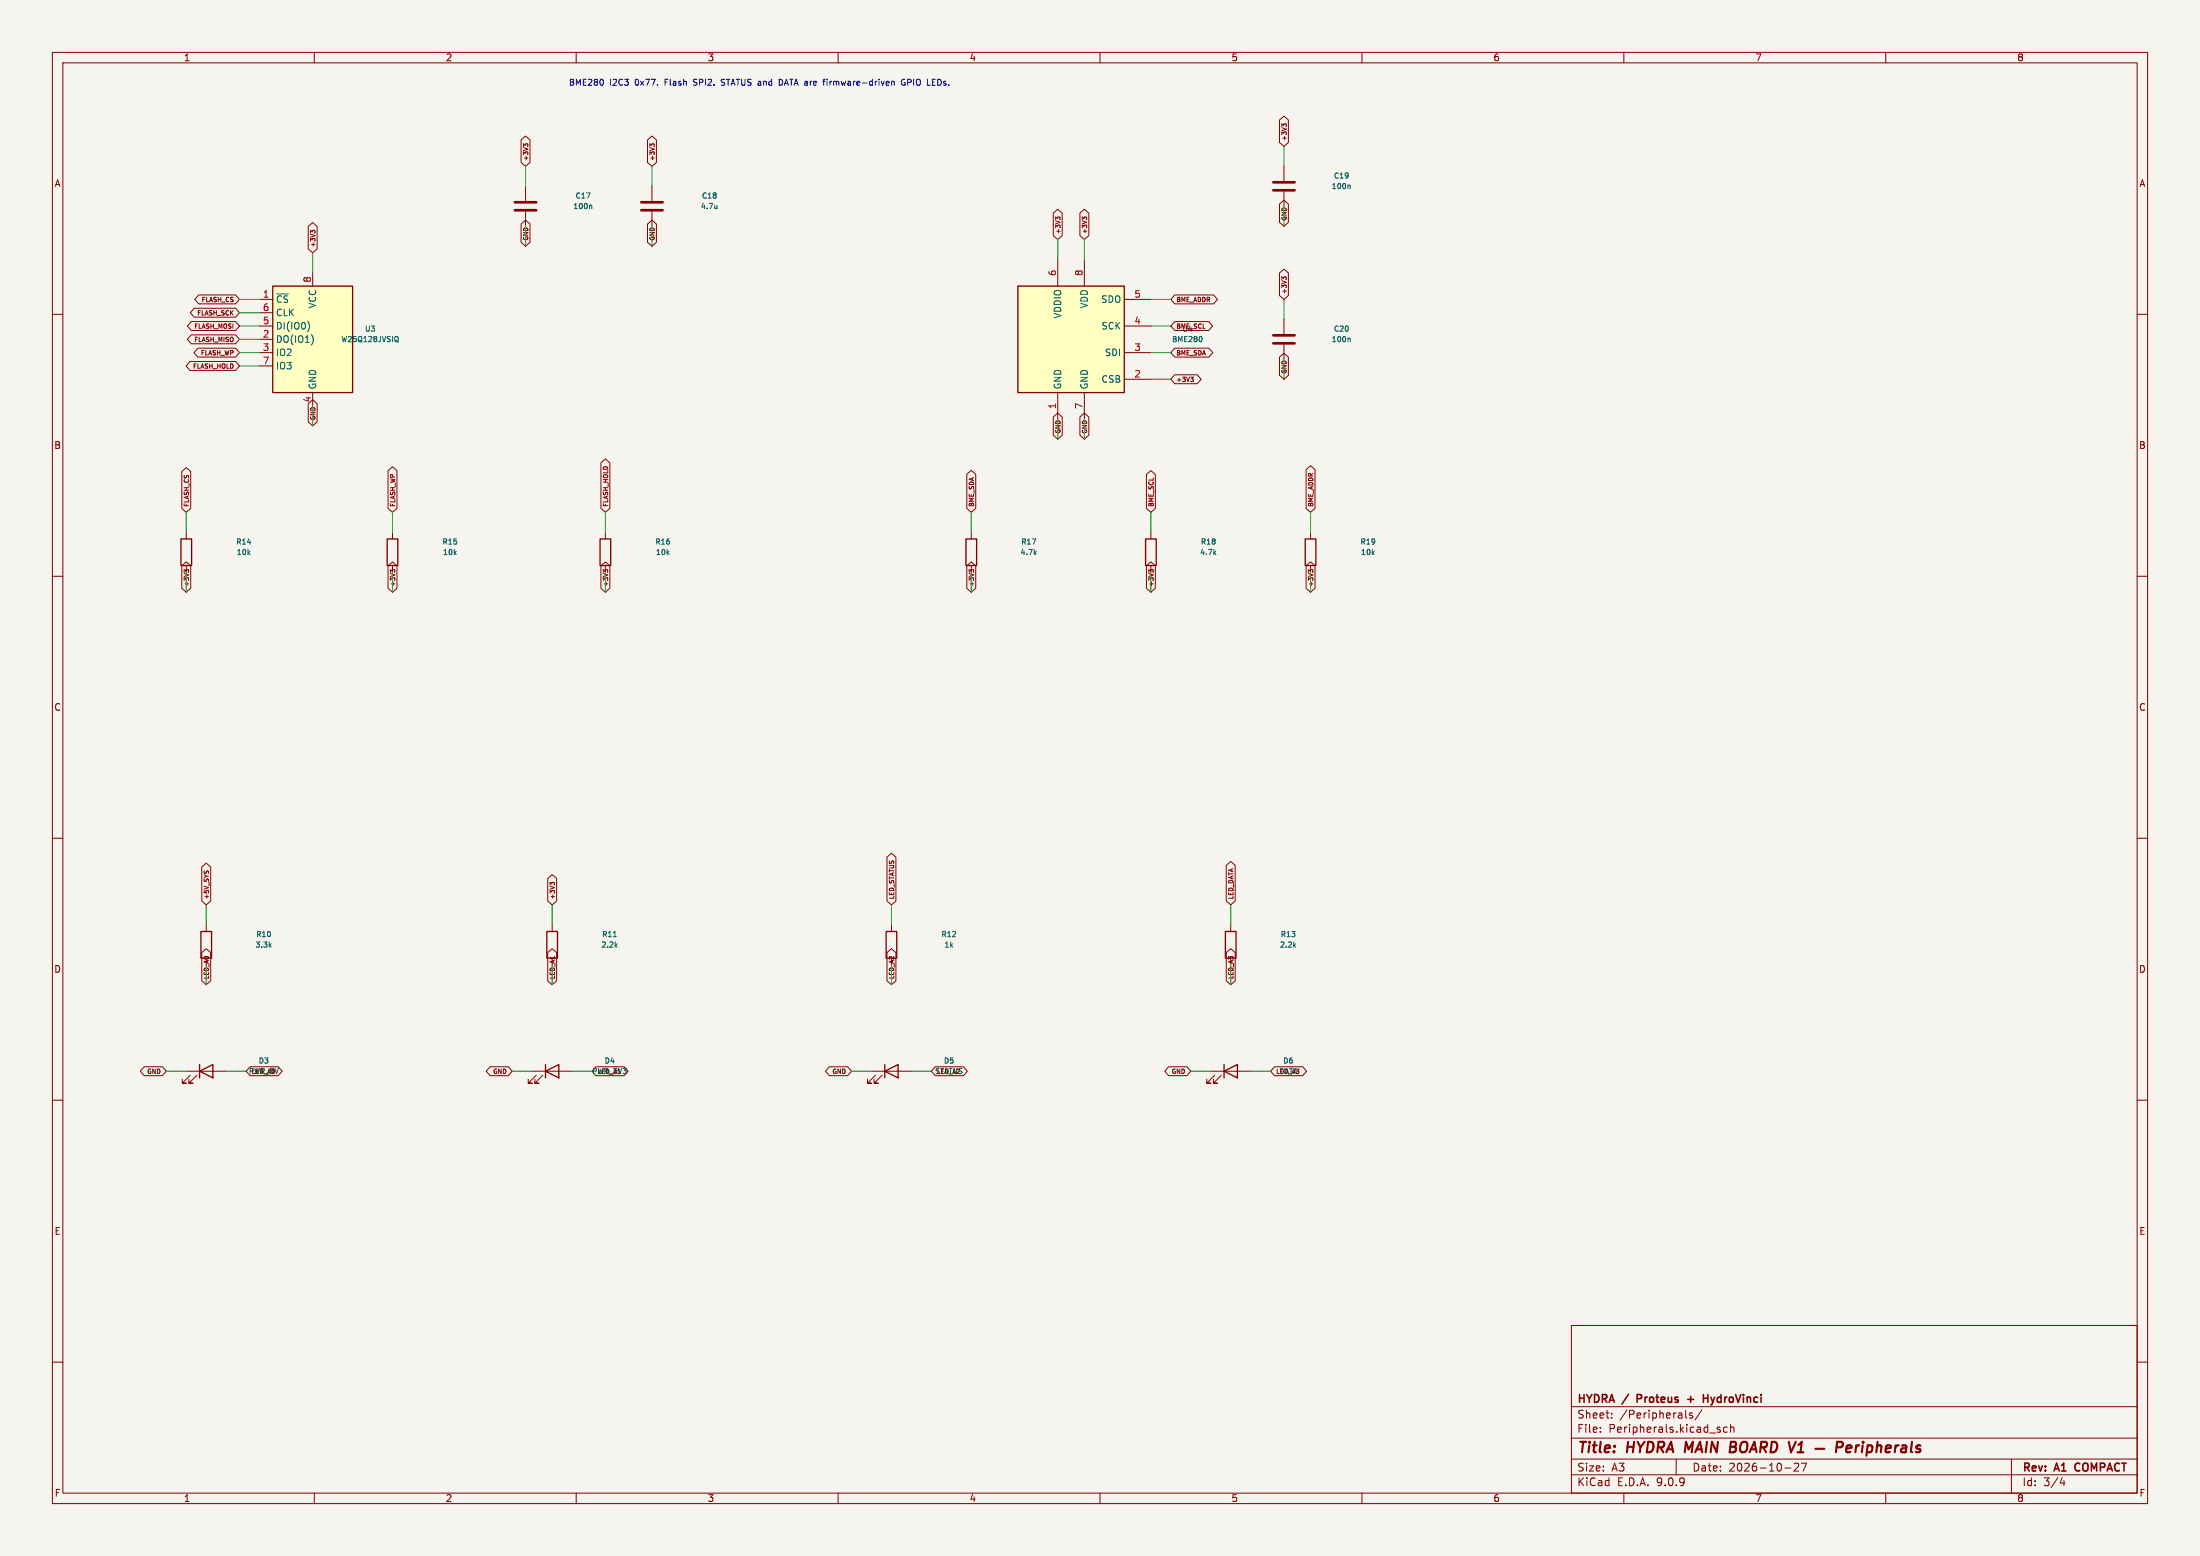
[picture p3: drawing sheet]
<svg xmlns="http://www.w3.org/2000/svg" width="420mm" height="297mm" viewBox="0 0 420 297" stroke-linecap="round" stroke-linejoin="round" font-family="sans-serif">
<path d="M0 0h420v297h-420z" fill="#f5f4ef" stroke="#f5f4ef" stroke-width=".19"/>
<g fill="none" stroke="#840000" stroke-width=".19">
<path d="M10 10h400v277h-400zM12 12h396v273h-396zM60 10v2M110 10v2M160 10v2M210 10v2M260 10v2M310 10v2M360 10v2M100.3 35.6v2.8M100.3 40.4v2.8M10 60h2"/>
<path d="M408 60h2M10 110h2M74.9 101.6v1.3M74.9 108v1.2M115.6 101.6v1.3M115.6 108v1.2M408 110h2M10 160h2M408 160h2M105.4 176.5v1.3M10 210h2M35.6 204.5h7.6"/>
<path d="M36.3 205.2l-1.5 1.6h.8h-.8v-.8M37.6 205.2l-1.5 1.6h.7h-.7v-.8M408 210h2M300 253h108v32h-108zM10 260h2M300 278.5h108M300 274.5h108M300 268.5h108M305.5 273.2v.2M305.5 272.5v.1M307.7 270.5v.2M307.7 269.8v.1"/>
<path d="M320 278.5v3M321.8 269.2v1.3l.2 .2M323.1 269.8l-.4-.1-.2 .2 .1 .2 .5 .2v.3h-.6M324.9 269.1l-1.3 1.9M328 272.9l.4 .1v.2l-.2 .2h-.3M328 272.4l.4 .1M329.7 272.5l-.4-.1-.3 .3 .2 .6h.5M330.4 272.5l.2-.1 .3 .1 .1 .9M330.4 271.9v1.5M342.5 279.4l.6-.1 .2 .1 .1 .3-1 1.1h1M343.9 279.3h1l-.7 1.5M384 278.5v6.5"/>
<path d="M408 260h2M60 285v2M110 285v2M160 285v2M210 285v2M260 285v2M300 281.5h108M310 285v2M340.7 280.2h1.2M360 285v2M393.7 282l-.4 1.1h.9M394 282.6v1"/>
</g>
<path d="M312.5 267h.6M313.1 266.2h-.6v1.5M322.2 267.1h1.1M322.8 266.5v1.2M325.2 266.2v1.5M325.2 266.9h.8M326 266.2v1.5M396.3 279.5l-.2 .4 .2 .7" fill="none" stroke="#840000" stroke-width=".3"/>
<g fill="none" stroke="#840000" stroke-width=".4">
<path d="M330.3 276.2h.7M330.4 275.2h.7M331 276.2l.3 .1M331.2 277.1l-1 .1M331.2 276.1l-.2 .1M350.6 276.3h.8a.55 .55 0 0 0 .4-.5 .55 .55 0 0 0-.3-.6h-.8l-.2 2M352.5 276.5l.9-.2v-.3h-.8l-.2 .9 .3 .3 .6-.1M354.4 275.9l-.2 1.3M354.9 275.9l-.4 .1-.2 .3M355.6 275.9l-.2 1.3M355.7 275.2v.2M356.5 276h.8l.2 .3-.1 .5a.66 .66 0 0 1-1 .3"/>
<path d="M356.5 275.9l-.2 2M358.3 276.1a.49 .49 0 0 1 .9 .1l-.2 1M358.4 275.2l-.2 2M360 276.5l1-.2-.1-.3h-.7l-.3 .9 .3 .3 .6-.1M361.9 275.9l-.2 1.3M362.5 275.9l-.4 .1-.3 .3M363.1 276h.8l-.1 1.2M363.9 276.3l-.7 .1a.4 .4 0 0 0-.3 .4 .4 .4 0 0 0 .2 .4l.7-.1M365 275.2l-.2 1.7 .2 .3M366.6 276a.49 .49 0 0 0-.8 .3l.1 .1 .5 .1 .2 .3-.3 .4-.6-.1"/>
</g>
<path d="M98.3 38.6h4.1M98.3 40.1h4.1" fill="none" stroke="#840000" stroke-width=".51"/>
<path d="M112.7 39.2l.3 .1v.5M117.1 178.8h.6M117.5 180.4l.3 .4M117.8 180.1l-.4 .4M52.5 203.9l.3 1 .3-1" fill="none" stroke="#006464" stroke-width=".19"/>
<path d="M73.9 102.9h2v5.1h-2zM114.6 102.9h2v5.1h-2zM104.4 177.8h2v5.1h-2zM38.1 204.5l2.5-1.3v2.5zM38.1 203.2v2.5" fill="none" stroke="#840000" stroke-width=".25"/>
<path d="M194.3 54.6h20.3v20.3h-20.3z" fill="#ffffc2"/>
<g fill="none" stroke="#840000" stroke-width=".25">
<path d="M194.3 54.6h20.3v20.3h-20.3zM34.5 102.9h2.1v5.1h-2.1zM184.4 102.9h2v5.1h-2zM218.7 102.9h2v5.1h-2zM249.2 102.9h2v5.1h-2zM38.4 177.8h2v5.1h-2zM169.2 177.8h2v5.1h-2zM233.9 177.8h2.1v5.1h-2.1zM104.1 204.5l2.6-1.3v2.5zM104.1 203.2v2.5M168.9 204.5l2.5-1.3v2.5zM168.9 203.2v2.5"/>
<path d="M233.7 204.5l2.5-1.3v2.5zM233.7 203.2v2.5"/>
</g>
<g fill="none" stroke="#840000" stroke-width=".19">
<path d="M124.5 35.6v2.8M245.1 31.8v2.7M245.1 36.6v2.8M124.5 40.4v2.8M201.9 49.5v5.1M207 49.5v5.1M214.6 57.2h5.1M201.9 74.9v5.1M207 74.9v5.1M214.6 62.2h5.1M214.6 67.3h5.1M214.6 72.4h5.1"/>
<path d="M245.1 61v2.8M245.1 65.8v2.8M35.6 101.6v1.3M35.6 108v1.2M185.4 101.6v1.3M185.4 108v1.2M219.7 101.6v1.3M219.7 108v1.2M250.2 101.6v1.3M250.2 108v1.2M39.4 176.5v1.3M170.2 176.5v1.3"/>
<path d="M234.9 176.5v1.3M101.6 204.5h7.6M102.4 205.2l-1.6 1.6h.8h-.8v-.8M103.6 205.2l-1.5 1.6h.8h-.8v-.8M166.4 204.5h7.6M167.1 205.2l-1.5 1.6h.8h-.8v-.8M168.4 205.2l-1.5 1.6h.7h-.7v-.8M231.1 204.5h7.7M231.9 205.2l-1.5 1.6h.7h-.7v-.8M233.2 205.2l-1.6 1.6h.8h-.8v-.8"/>
</g>
<g fill="none" stroke="#006464" stroke-width=".19">
<path d="M136.9 39.2v.6M136.9 39.7l-.2 .1M257.5 35.3l.3 .2v.5M229.4 64.3v.8M257.5 64.6l.3 .1v.5M197.5 105.5l.3 .4M197.8 105.2l-.4 .4M231.8 105.5l.3 .4M232.1 105.2l-.4 .4M51.5 180.4l.3 .4M51.8 180.1l-.4 .4M247.1 180.4l.3 .4"/>
<path d="M247.4 180.1l-.4 .4"/>
</g>
<path d="M122.4 38.6h4.1M243.1 34.8h4M243.1 36.3h4M122.4 40.1h4.1M243.1 64h4M243.1 65.5h4" fill="none" stroke="#840000" stroke-width=".51"/>
<path d="M52.1 54.6h15.2v20.3h-15.2z" fill="#ffffc2"/>
<path d="M52.1 54.6h15.2v20.3h-15.2z" fill="none" stroke="#840000" stroke-width=".25"/>
<g fill="none" stroke="#840000" stroke-width=".19">
<path d="M99.5 26.7l.8-.7 .9 .7v4.3l-.9 .8-.8-.8zM100.8 27.9l-.2-.4h-.3l-.1 .2-.3-.2v.5M123.6 26.7l.9-.7 .8 .7v4.3l-.8 .8-.9-.8zM124.9 27.9l-.2-.4h-.2l-.1 .2-.3-.2v.5M244.3 39l.8-.8 .9 .8v3.4l-.9 .8-.8-.8zM244.3 22.9l.8-.7 .9 .7v4.3l-.9 .7-.8-.7zM245.6 24.1l-.2-.5-.3 .1-.1 .2-.3-.3v.6M37.1 58.8h7.9l.7 .9-.7 .8h-7.9l-.8-.8zM37.9 56.3h7.1l.7 .9-.7 .8h-7.1l-.7-.8zM49.5 57.2h2.6M49.5 59.7h2.6M58.8 43.2l.9-.7 .8 .7v4.3l-.8 .8-.9-.8z"/>
<path d="M59.7 52.1v2.5M60.1 44.4l-.1-.4h-.3l-.1 .2-.3-.2v.5M99.5 42.8l.8-.8 .9 .8v3.4l-.9 .8-.8-.8zM123.6 42.8l.9-.8 .8 .8v3.4l-.8 .8-.9-.8zM201.1 40.7l.8-.8 .9 .8v4.3l-.9 .7-.8-.7zM202.4 41.8l-.2-.4-.3 .1-.1 .2-.3-.3v.6M206.2 40.7l.8-.8 .9 .8v4.3l-.9 .7-.8-.7zM207.5 41.8l-.2-.4-.3 .1-.1 .2-.3-.3v.6M224.3 56.3h7.4l.7 .9-.7 .8h-7.4l-.8-.8zM244.3 52.1l.8-.7 .9 .7v4.3l-.9 .8-.8-.8zM245.6 53.3l-.2-.4h-.3l-.1 .2-.3-.2v.5M36.3 69h8.7l.7 .9-.7 .8h-8.7l-.8-.8z"/>
<path d="M36.5 61.4h8.5l.7 .8-.7 .9h-8.5l-.7-.9zM36.5 63.9h8.5l.7 .9-.7 .8h-8.5l-.7-.8zM37.8 66.5h7.2l.7 .8-.7 .9h-7.2l-.8-.9zM49.5 62.2h2.6M49.5 64.8h2.6M49.5 67.3h2.6M49.5 69.9h2.6M58.8 77.1l.9-.8 .8 .8v3.4l-.8 .8-.9-.8zM59.7 74.9v2.6M201.1 79.6l.8-.8 .9 .8v3.5l-.9 .7-.8-.7zM206.2 79.6l.8-.8 .9 .8v3.5l-.9 .7-.8-.7zM224.3 61.4h6.4l.8 .8-.8 .9h-6.4l-.8-.9z"/>
<path d="M224.3 66.5h6.5l.7 .8-.7 .9h-6.5l-.8-.9zM224.3 71.5h4.3l.7 .9-.7 .8h-4.3l-.8-.8zM227.3 72h.5l-.3 .3 .3 .1v.3l-.4 .1M244.3 68.2l.8-.8 .9 .8v3.4l-.9 .8-.8-.8zM34.7 90l.9-.7 .8 .7v7l-.8 .8-.9-.8zM74.1 89.8l.8-.7 .9 .7v7.2l-.9 .8-.8-.8zM114.7 88.3l.9-.7 .8 .7v8.7l-.8 .8-.9-.8zM184.6 90.5l.8-.7 .9 .7v6.5l-.9 .8-.8-.8zM218.9 90.6l.8-.8 .9 .8v6.4l-.9 .8-.8-.8zM249.3 89.6l.9-.7 .8 .7v7.4l-.8 .8-.9-.8zM34.7 108l.9-.8 .8 .8v4.3l-.8 .7-.9-.7zM36 109.1l-.2-.4-.2 .1-.1 .2-.3-.3v.6"/>
<path d="M74.1 108l.8-.8 .9 .8v4.3l-.9 .7-.8-.7zM75.4 109.1l-.2-.4-.3 .1-.1 .2-.3-.3v.6M114.7 108l.9-.8 .8 .8v4.3l-.8 .7-.9-.7zM116 109.1l-.1-.4-.3 .1-.1 .2-.3-.3v.6M184.6 108l.8-.8 .9 .8v4.3l-.9 .7-.8-.7zM185.9 109.1l-.2-.4-.3 .1-.1 .2-.3-.3v.6M218.9 108l.8-.8 .9 .8v4.3l-.9 .7-.8-.7zM220.2 109.1l-.2-.4-.3 .1-.1 .2-.3-.3v.6M249.3 108l.9-.8 .8 .8v4.3l-.8 .7-.9-.7zM250.6 109.1l-.1-.4-.3 .1-.1 .2-.3-.3v.6M38.5 165.5l.9-.7 .8 .7v6.5l-.8 .7-.9-.7zM104.6 167.7l.8-.8 .9 .8v4.3l-.9 .7-.8-.7z"/>
<path d="M105.9 168.8l-.2-.4-.3 .1-.1 .2-.3-.3v.6M169.3 163.6l.9-.7 .8 .7v8.4l-.8 .7-.9-.7zM234.1 165.2l.8-.8 .9 .8v6.8l-.9 .7-.8-.7zM38.5 181.8l.9-.7 .8 .7v5.4l-.8 .8-.9-.8zM104.6 181.8l.8-.7 .9 .7v5.4l-.9 .8-.8-.8zM169.3 181.8l.9-.7 .8 .7v5.4l-.8 .8-.9-.8zM234.1 181.8l.8-.7 .9 .7v5.4l-.9 .8-.8-.8zM27.5 203.6h3.5l.7 .9-.7 .8h-3.5l-.7-.8zM47.7 203.6h5.4l.8 .9-.8 .8h-5.4l-.7-.8zM93.6 203.6h3.4l.8 .9-.8 .8h-3.4l-.8-.8zM113.8 203.6h5.4l.7 .9-.7 .8h-5.4l-.8-.8zM158.3 203.6h3.5l.8 .9-.8 .8h-3.5l-.7-.8z"/>
<path d="M178.5 203.6h5.4l.8 .9-.8 .8h-5.4l-.7-.8zM223.1 203.6h3.5l.7 .9-.7 .8h-3.5l-.7-.8zM243.3 203.6h5.4l.7 .9-.7 .8h-5.4l-.7-.8z"/>
</g>
<path d="M58.8 61.4a1.49 1.49 0 0 1 0 1.8M59.8 64.4v.9M75.6 64.2l.3 .1 .1 .3v.5l-.4 .1M75.7 65l.4 .3" fill="none" stroke="#006464" stroke-width=".19"/>
<g fill="none" stroke="#009600" stroke-width=".19">
<path d="M100.3 31.8v3.8M124.5 31.8v3.8M245.1 27.9v3.9M245.1 39.4v3.8M45.7 57.2h3.8M45.7 59.7h3.8M59.7 48.3v3.8M100.3 43.2v3.8M124.5 43.2v3.8M201.9 45.7v3.8M207 45.7v3.8M219.7 57.2h3.8"/>
<path d="M245.1 57.2v3.8M45.7 64.8h3.8M45.7 67.3h3.8M45.7 69.9h3.8M45.7 62.2h3.8M59.7 77.5v3.8M219.7 67.3h3.8M219.7 62.2h3.8M219.7 72.4h3.8M245.1 68.6v3.8M35.6 97.8v3.8M74.9 97.8v3.8"/>
<path d="M115.6 97.8v3.8M185.4 97.8v3.8M201.9 80v3.8M207 80v3.8M219.7 97.8v3.8M250.2 97.8v3.8M35.6 109.2v3.8M74.9 109.2v3.8M115.6 109.2v3.8M185.4 109.2v3.8M219.7 109.2v3.8M250.2 109.2v3.8"/>
<path d="M39.4 172.7v3.8M105.4 172.7v3.8M170.2 172.7v3.8M234.9 172.7v3.8M39.4 184.2v3.8M105.4 184.2v3.8M170.2 184.2v3.8M234.9 184.2v3.8M31.7 204.5h3.9M43.2 204.5h3.8M97.8 204.5h3.8M109.2 204.5h3.8"/>
<path d="M162.6 204.5h3.8M174 204.5h3.8M227.3 204.5h3.8M238.8 204.5h3.8"/>
</g>
<g fill="none" stroke="#0000c2" stroke-width=".19">
<path d="M115.1 15.3v.8M132.4 16.2l.1 .1M132.5 15.2l-.1 .1 .1 .3M137.7 16.2l.4 .1M138.2 15.1h-.3l-.2 .2 .1 .3 .3 .1M148.8 15.1a.58 .58 0 0 1 .6 .6 .58 .58 0 0 1-.6 .6M157.9 15.1v.1M157.9 15.5v.8M170.4 15.5l.3 .2v.6M172.7 15.2a.52 .52 0 0 0-.6 .5 .52 .52 0 0 0 .7 .5v-.4h-.2M173.3 15.7h.4M173.7 15.1h-.4v1.2"/>
<path d="M178 16.3h.5M178 15.1h.5"/>
</g>
<g font-size="2.8" fill="#840000">
<text x="301" y="277.9">Title:</text>
<text x="310.6" y="277.9">HYDRA MAIN</text>
<text x="331.9" y="277.9">BOARD V1</text>
</g>
<g font-size="2.1" fill="#840000">
<text x="301" y="268.2">HYDRA /</text>
<text x="313.2" y="268.2">Proteus</text>
<text x="327" y="268.2">HydroVinci</text>
<text x="301" y="273.7">File:</text>
<text x="301" y="271">Sheet:</text>
<text x="307.1" y="273.7">Peripherals.kicad_sch</text>
<text x="309.2" y="271">/Peripherals/</text>
<text x="301" y="281.1">Size:</text>
<text x="307.6" y="281.1">A3</text>
<text x="323" y="281.1">Date:</text>
<text x="330" y="281.1">2026-10-27</text>
<text x="386" y="281.3">Rev:</text>
<text x="392.4" y="281.3">A1</text>
<text x="396.8" y="281.3">COMPACT</text>
<text x="301" y="283.9">KiCad</text>
<text x="308.7" y="283.9">E.D.A.</text>
<text x="316.3" y="283.9">9.0.9</text>
<text x="386" y="283.9">Id:</text>
<text x="390.1" y="283.9">3/4</text>
</g>
<g font-size="1.8" fill="#840000">
<text x="35" y="11.9">1</text>
<text x="85" y="11.9">2</text>
<text x="135" y="11.9">3</text>
<text x="185" y="11.9">4</text>
<text x="235" y="11.9">5</text>
<text x="285" y="11.9">6</text>
<text x="335" y="11.9">7</text>
<text x="385" y="11.9">8</text>
<text x="10.3" y="35.9">A</text>
<text x="408.3" y="35.9">A</text>
<text x="10.3" y="85.9">B</text>
<text x="408.2" y="85.9">B</text>
<text x="10.3" y="135.9">C</text>
<text x="408.2" y="135.9">C</text>
<text x="10.3" y="185.9">D</text>
<text x="408.2" y="185.9">D</text>
<text x="10.3" y="235.9">E</text>
<text x="408.3" y="235.9">E</text>
<text x="10.3" y="285.9">F</text>
<text x="35" y="286.9">1</text>
<text x="85" y="286.9">2</text>
<text x="135" y="286.9">3</text>
<text x="185" y="286.9">4</text>
<text x="235" y="286.9">5</text>
<text x="285" y="286.9">6</text>
<text x="335" y="286.9">7</text>
<text x="385" y="286.9">8</text>
<text x="408.3" y="285.9">F</text>
</g>
<g font-size="1.8" fill="#a90000">
<text x="201.7" y="52.8" transform="rotate(-90 201.7 52.8)">6</text>
<text x="206.8" y="52.8" transform="rotate(-90 206.8 52.8)">8</text>
<text x="50.1" y="56.9">1</text>
<text x="50.1" y="59.4">6</text>
<text x="59.4" y="54" transform="rotate(-90 59.4 54)">8</text>
<text x="216.5" y="56.9">5</text>
<text x="50.1" y="62">5</text>
<text x="50.1" y="64.5">2</text>
<text x="216.5" y="62">4</text>
<text x="50.1" y="67.1">3</text>
<text x="50.1" y="69.6">7</text>
<text x="216.5" y="67.1">3</text>
<text x="59.4" y="76.9" transform="rotate(-90 59.4 76.9)">4</text>
<text x="216.5" y="72.1">2</text>
<text x="201.7" y="78.2" transform="rotate(-90 201.7 78.2)">1</text>
<text x="206.8" y="78.2" transform="rotate(-90 206.8 78.2)">7</text>
</g>
<g font-size="1.8" fill="#006464">
<text x="52.6" y="58">~{CS}</text>
<text x="60.6" y="58.9" transform="rotate(-90 60.6 58.9)">VCC</text>
<text x="207.9" y="58.9" transform="rotate(-90 207.9 58.9)">VDD</text>
<text x="210.1" y="58">SDO</text>
<text x="52.6" y="60.6">CLK</text>
<text x="52.6" y="63.1">DI(IO0)</text>
<text x="52.6" y="65.6">DO(IO1)</text>
<text x="202.8" y="60.9" transform="rotate(-90 202.8 60.9)">VDDIO</text>
<text x="210.2" y="63.1">SCK</text>
<text x="52.6" y="68.2">IO2</text>
<text x="52.6" y="70.7">IO3</text>
<text x="210.8" y="68.2">SDI</text>
<text x="60.6" y="74.4" transform="rotate(-90 60.6 74.4)">GND</text>
<text x="202.8" y="74.4" transform="rotate(-90 202.8 74.4)">GND</text>
<text x="207.9" y="74.4" transform="rotate(-90 207.9 74.4)">GND</text>
<text x="210.2" y="73.3">CSB</text>
</g>
<g font-size="1.6" fill="#0000c2">
<text x="108.5" y="16.6">BME280</text>
<text x="116.4" y="16.6">I2C3</text>
<text x="121.4" y="16.6">0x77.</text>
<text x="127.2" y="16.6">Flash</text>
<text x="133" y="16.6">SPI2.</text>
<text x="138.5" y="16.6">STATUS and</text>
<text x="150" y="16.6">DATA are</text>
<text x="158.9" y="16.6">firmware-driven</text>
<text x="174" y="16.6">GPIO</text>
<text x="179.2" y="16.6">LEDs.</text>
</g>
<g font-size="1.4" fill="#006464">
<text x="254.5" y="34.3">C19</text>
<text x="109.3" y="40.1">100n</text>
<text x="109.7" y="38.1">C17</text>
<text x="133.7" y="40.1">4.7u</text>
<text x="133.9" y="38.1">C18</text>
<text x="254.1" y="36.3">100n</text>
<text x="65" y="65.5">W25Q128JVSIQ</text>
<text x="69.6" y="63.5">U3</text>
<text x="223.6" y="65.5">BME280</text>
<text x="254.1" y="65.5">100n</text>
<text x="254.5" y="63.5">C20</text>
<text x="45" y="104.1">R14</text>
<text x="45.1" y="106.1">10k</text>
<text x="84.3" y="104.1">R15</text>
<text x="84.4" y="106.1">10k</text>
<text x="125" y="104.1">R16</text>
<text x="125.1" y="106.1">10k</text>
<text x="194.7" y="106.1">4.7k</text>
<text x="194.8" y="104.1">R17</text>
<text x="229" y="106.1">4.7k</text>
<text x="229.1" y="104.1">R18</text>
<text x="259.6" y="104.1">R19</text>
<text x="259.7" y="106.1">10k</text>
<text x="48.8" y="179.1">R10</text>
<text x="114.8" y="179.1">R11</text>
<text x="179.6" y="179.1">R12</text>
<text x="244.4" y="179.1">R13</text>
<text x="48.6" y="181.1">3.3k</text>
<text x="114.7" y="181.1">2.2k</text>
<text x="180.2" y="181.1">1k</text>
<text x="244.2" y="181.1">2.2k</text>
<text x="49.3" y="203.2">D3</text>
<text x="115.3" y="203.2">D4</text>
<text x="180.1" y="203.2">D5</text>
<text x="244.8" y="203.2">D6</text>
<text x="112.9" y="205.2">PWR_3V3</text>
<text x="178.4" y="205.2">STATUS</text>
</g>
<g font-size="1.4" fill="#840000">
<text x="225.6" y="63.5">U4</text>
<text x="244.1" y="205.2">DATA</text>
</g>
<g font-size="1.2" fill="#840000">
<text x="245.8" y="27" transform="rotate(-90 245.8 27)">+3V3</text>
<text x="101" y="30.8" transform="rotate(-90 101 30.8)">+3V3</text>
<text x="125.2" y="30.8" transform="rotate(-90 125.2 30.8)">+3V3</text>
<text x="60.4" y="47.3" transform="rotate(-90 60.4 47.3)">+3V3</text>
<text x="101" y="46" transform="rotate(-90 101 46)">GND</text>
<text x="125.2" y="46" transform="rotate(-90 125.2 46)">GND</text>
<text x="202.6" y="44.8" transform="rotate(-90 202.6 44.8)">+3V3</text>
<text x="207.7" y="44.8" transform="rotate(-90 207.7 44.8)">+3V3</text>
<text x="245.8" y="42.2" transform="rotate(-90 245.8 42.2)">GND</text>
<text x="38.3" y="57.9">FLASH_CS</text>
<text x="224.5" y="57.9">BME_ADDR</text>
<text x="245.8" y="56.2" transform="rotate(-90 245.8 56.2)">+3V3</text>
<text x="36.9" y="62.9">FLASH_MOSI</text>
<text x="36.9" y="65.5">FLASH_MISO</text>
<text x="37.5" y="60.4">FLASH_SCK</text>
<text x="224.5" y="62.9">BME_SCL</text>
<text x="36.7" y="70.6">FLASH_HOLD</text>
<text x="38.2" y="68">FLASH_WP</text>
<text x="224.5" y="68">BME_SDA</text>
<text x="245.8" y="71.4" transform="rotate(-90 245.8 71.4)">GND</text>
<text x="224.5" y="73.1">+3V3</text>
<text x="60.4" y="80.3" transform="rotate(-90 60.4 80.3)">GND</text>
<text x="202.6" y="82.9" transform="rotate(-90 202.6 82.9)">GND</text>
<text x="207.7" y="82.9" transform="rotate(-90 207.7 82.9)">GND</text>
<text x="36.3" y="96.8" transform="rotate(-90 36.3 96.8)">FLASH_CS</text>
<text x="75.6" y="96.8" transform="rotate(-90 75.6 96.8)">FLASH_WP</text>
<text x="116.3" y="96.8" transform="rotate(-90 116.3 96.8)">FLASH_HOLD</text>
<text x="186.1" y="96.8" transform="rotate(-90 186.1 96.8)">BME_SDA</text>
<text x="220.4" y="96.8" transform="rotate(-90 220.4 96.8)">BME_SCL</text>
<text x="250.9" y="96.8" transform="rotate(-90 250.9 96.8)">BME_ADDR</text>
<text x="36.3" y="112.1" transform="rotate(-90 36.3 112.1)">+3V3</text>
<text x="75.6" y="112.1" transform="rotate(-90 75.6 112.1)">+3V3</text>
<text x="116.3" y="112.1" transform="rotate(-90 116.3 112.1)">+3V3</text>
<text x="186.1" y="112.1" transform="rotate(-90 186.1 112.1)">+3V3</text>
<text x="220.4" y="112.1" transform="rotate(-90 220.4 112.1)">+3V3</text>
<text x="250.9" y="112.1" transform="rotate(-90 250.9 112.1)">+3V3</text>
<text x="40.1" y="171.8" transform="rotate(-90 40.1 171.8)">+5V_SYS</text>
<text x="106.1" y="171.8" transform="rotate(-90 106.1 171.8)">+3V3</text>
<text x="170.9" y="171.8" transform="rotate(-90 170.9 171.8)">LED_STATUS</text>
<text x="235.7" y="171.8" transform="rotate(-90 235.7 171.8)">LED_DATA</text>
<text x="40.1" y="187" transform="rotate(-90 40.1 187)">LED_A0</text>
<text x="106.1" y="187" transform="rotate(-90 106.1 187)">LED_A1</text>
<text x="170.9" y="187" transform="rotate(-90 170.9 187)">LED_A2</text>
<text x="235.7" y="187" transform="rotate(-90 235.7 187)">LED_A3</text>
<text x="27.9" y="205.2">GND</text>
<text x="47.9" y="205.2">LED_A0</text>
<text x="94" y="205.2">GND</text>
<text x="114" y="205.2">LED_A1</text>
<text x="158.7" y="205.2">GND</text>
<text x="178.8" y="205.2">LED_A2</text>
<text x="223.5" y="205.2">GND</text>
</g>
</svg>
